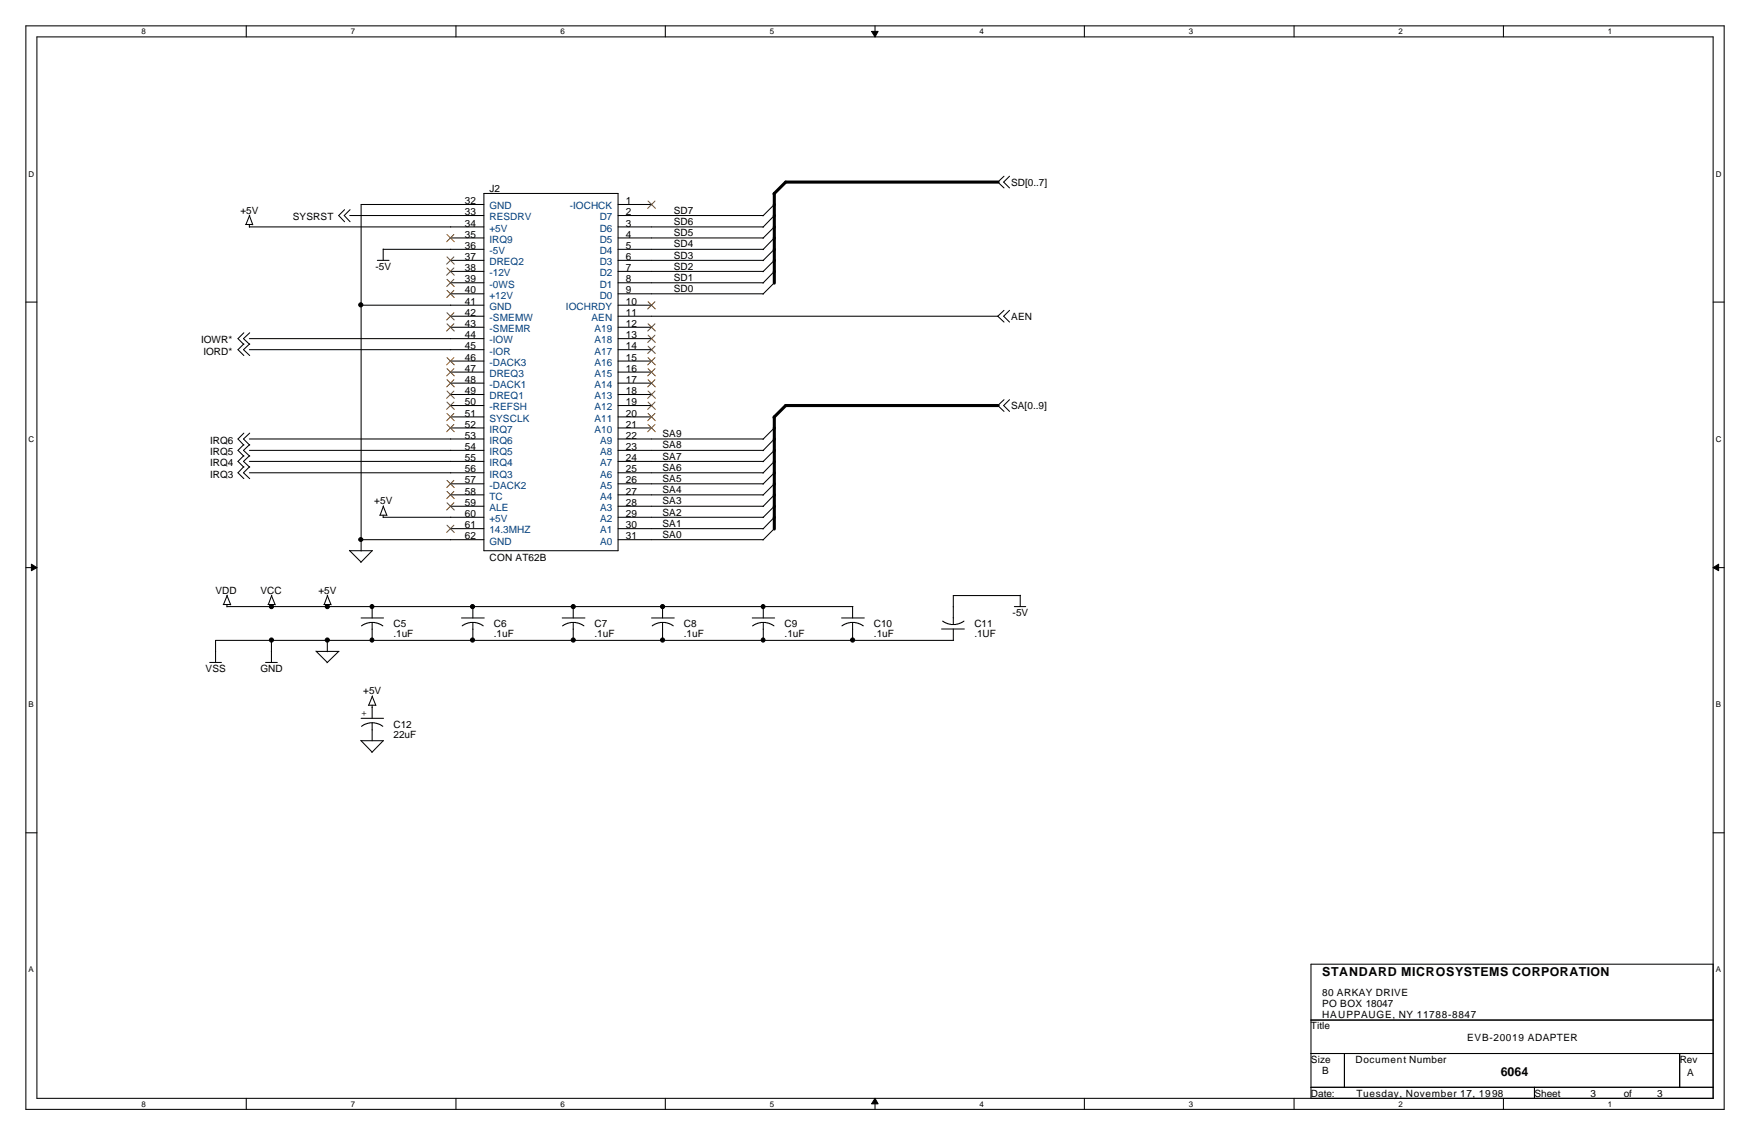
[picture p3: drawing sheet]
<svg xmlns="http://www.w3.org/2000/svg" width="432mm" height="279mm" viewBox="0 0 432 279" stroke-linecap="round" stroke-linejoin="round" font-family="sans-serif">
<g fill="none" stroke="#000" stroke-width=".25">
<path d="M6.3 6.4h416.9v266h-416.9zM9.1 9.1h411.4v260.6h-411.4zM60.5 6.4v2.7M111.9 6.4v2.7M163.3 6.4v2.7M214.8 6.4v2.7M266.2 6.4v2.7M317.7 6.4v2.7M369.1 6.4v2.7M60.3 55.1h1.7M61.2 55.1v.7M61.2 52.9l.9 2.3"/>
<path d="M61.2 55.7h57.6M61.3 52.8l-.9 2.3M84.6 51.5l-1.5 1.4 1.5 1.5M85.9 52.9h32.9M85.9 51.5l-1.4 1.4 1.4 1.5M110.6 58.4h8.2M118.8 47.5h32.9v87.7h-32.9zM118.8 50.2h-30.2v85.1M151.7 50.2h8.2M151.7 52.9h35.8M151.7 55.7h35.8M151.7 58.4h35.8"/>
<path d="M190.1 58.4l-2.8 2.9M190.1 55.7l-2.8 2.8M190.1 52.9l-2.8 2.9M190.1 50.2l-2.8 2.8M246.5 43.3l-1.6 1.4 1.6 1.4M247.8 43.3l-1.4 1.4 1.4 1.4M6.3 74.2h2.8M88.6 74.9h30.2M92.6 63.9h2.9M94.1 61.1v2.8M94.1 61.2h24.7M110.6 63.9h8.2"/>
<path d="M110.6 66.6h8.2M110.6 69.4h8.2M110.6 72.1h8.2M110.6 77.6h8.2M151.7 63.9h35.8M151.7 61.2h35.8M151.7 66.6h35.8M151.7 69.4h35.8M151.7 72.1h35.8M151.7 74.9h8.2M151.7 77.6h93.3M190.1 69.4l-2.8 2.8"/>
<path d="M190.1 66.6l-2.8 2.9M190.1 63.9l-2.8 2.8M190.1 61.2l-2.8 2.8M246.5 76.2l-1.6 1.4 1.6 1.5M247.8 76.2l-1.4 1.4 1.4 1.5M420.5 74.2h2.7M59.9 81.7l-1.5 1.4 1.5 1.5M59.9 84.4l-1.5 1.5 1.5 1.4M61.2 83.1h57.6M61.2 85.9h57.6M61.3 81.7l-1.5 1.4 1.5 1.5M61.3 84.4l-1.5 1.5 1.5 1.4"/>
<path d="M110.6 80.3h8.2M110.6 88.6h8.2M110.6 91.4h8.2M110.6 94.1h8.2M110.6 96.9h8.2M110.6 99.6h8.2M151.7 80.3h8.2M151.7 83.1h8.2M151.7 85.9h8.2M151.7 88.6h8.2M151.7 91.4h8.2M151.7 94.1h8.2"/>
<path d="M151.7 96.9h8.2M151.7 99.6h8.2M246.5 98.1l-1.6 1.5 1.6 1.4M247.8 98.1l-1.4 1.5 1.4 1.4M59.9 114.6l-1.5 1.5 1.5 1.4M59.9 111.8l-1.5 1.5 1.5 1.4M59.9 109.1l-1.5 1.5 1.5 1.4M59.9 106.3l-1.5 1.5 1.5 1.5M61.2 107.8h57.6M61.2 110.6h57.6M61.2 113.3h57.6M61.2 116.1h57.6"/>
<path d="M61.3 114.6l-1.5 1.5 1.5 1.4M61.3 111.8l-1.5 1.5 1.5 1.4M61.3 109.1l-1.5 1.5 1.5 1.4M61.3 106.3l-1.5 1.5 1.5 1.5M110.6 102.4h8.2M110.6 105.1h8.2M110.6 118.8h8.2M151.7 102.4h8.2M151.7 105.1h8.2M151.7 107.8h35.8M151.7 110.6h35.8M151.7 113.3h35.8"/>
<path d="M151.7 116.1h35.8M151.7 118.8h35.8M190.1 118.8l-2.8 2.8M190.1 116.1l-2.8 2.8M190.1 113.3l-2.8 2.9M190.1 110.6l-2.8 2.8M190.1 107.8l-2.8 2.9M190.1 105.1l-2.8 2.8M6.3 139.4h2.8M85.8 135.1l2.8 2.9M85.9 135.2h5.5M88.6 132.5h30.2"/>
<path d="M91.4 135.2l-2.8 2.9M93.2 126.5h1.7M94.1 126.5v.6M94.1 124.3l.9 2.3M94.1 127h24.7M94.1 124.2l-.8 2.3M110.6 121.5h8.2M110.6 124.3h8.2M110.6 129.8h8.2M151.7 121.5h35.8M151.7 124.3h35.8M151.7 127h35.8"/>
<path d="M151.7 129.8h35.8M151.7 132.5h35.8M190.1 129.8l-2.8 2.8M190.1 127l-2.8 2.9M190.1 124.3l-2.8 2.8M190.1 121.5l-2.8 2.9M420.5 139.4h2.7M54.8 148.4h1.8M55.7 148.4v.6M55.7 146.2l.9 2.3M55.7 148.9h153.7M55.8 146.1l-.9 2.3"/>
<path d="M65.8 148.4h1.7M66.6 148.4v.6M66.6 157.2v5.4M66.6 146.2l1 2.3M66.7 146.1l-.8 2.3M77.6 159.9l2.7 2.7M77.6 159.9h5.6M79.5 148.4h1.7M80.3 148.4v.6M80.3 157.2v2.8M80.3 146.2l1 2.3M80.4 146.1l-.8 2.3"/>
<path d="M83.1 159.9l-2.8 2.8M88.6 151.7h5.5M91.4 152.8l1.3 .2 1.3 .7M91.4 152.8l-1.4 .2-1.3 .7M91.4 148.9v2.8M91.4 152.8v4.4M113.3 151.7h5.6M116.1 152.8l1.2 .2 1.3 .7M116.1 152.8l-1.1 .1-1.5 .8M116.1 148.9v2.8M116.1 152.8v4.4M138 151.7h5.6"/>
<path d="M140.7 152.8l1.4 .2 1.2 .7M140.7 152.8l-1.3 .2-1.3 .7M140.7 148.9v2.8M140.7 152.8v4.4M159.9 151.7h5.6M162.6 152.8l1.1 .1 1.6 .8M162.6 152.8l-1.2 .2-1.3 .7M162.6 148.9v2.8M162.6 152.8v4.4M184.7 151.7h5.5M187.4 152.8l1.3 .2 1.3 .7M187.4 152.8l-1.4 .2-1.3 .7"/>
<path d="M187.4 148.9v2.8M187.4 152.8v4.4M206.6 151.7h5.6M209.3 152.8l1.4 .2 1.2 .7M209.3 152.8l-1.4 .2-1.2 .7M209.3 148.9v2.8M209.3 152.8v4.4M231.1 154.4h5.6M231.4 152.5l1.3 .7 1.3 .1M234 154.4v2.8M234.1 157.2h-181.2v5.4M236.6 152.5l-1.2 .7-1.4 .1"/>
<path d="M249 148.9h2.8M250.4 146.1v2.8M250.5 146.2h-16.5v7.1M51.5 162.6h2.9M65.2 162.6h2.9M88.6 176.4h5.5M90.4 173.1h1.8M91.4 177.5h1l1.6 .8M91.4 177.5h-1.1l-1.6 .8M91.4 173.1v3.3M91.4 177.5v4.4M91.4 170.9l.9 2.3"/>
<path d="M91.4 170.9l-.9 2.2M88.6 181.8l2.8 2.9M88.6 181.9h5.5M94.1 181.9l-2.8 2.8M6.3 204.5h2.8M420.5 204.5h2.7M420.5 236.7h-98.7v33M321.8 250.4h98.7M321.8 258.7h98.7M330 258.7v8.3M412.3 258.7v8.3M60.5 269.7v2.7"/>
<path d="M111.9 269.7v2.7M163.3 269.7v2.7M214.8 269.7v2.7M266.2 269.7v2.7M317.7 269.7v2.7M321.8 267h98.7M369.1 269.7v2.7M376.7 267v2.7"/>
</g>
<g fill="#000" stroke="#000" stroke-width=".25">
<path d="M214 7.7h1.6l-.8 1.4z" fill-rule="evenodd"/>
<path d="M7.7 138.5l1.4 .9-1.4 .7z" fill-rule="evenodd"/>
<path d="M420.5 139.4l1.4-.9v1.6z" fill-rule="evenodd"/>
<path d="M214.8 269.7l.8 1.3h-1.6z" fill-rule="evenodd"/>
</g>
<g fill="none" stroke="#804000" stroke-width=".25">
<path d="M109.7 57.6l1.8 1.8M111.4 57.6l-1.8 1.8M159.1 49.4l1.8 1.7M160.8 49.4l-1.8 1.7M109.7 63.1l1.8 1.8M109.7 65.8l1.8 1.8M109.7 68.6l1.8 1.8M109.7 71.3l1.8 1.8M109.7 76.8l1.8 1.8M109.7 79.5l1.8 1.8M111.4 63.1l-1.8 1.8M111.4 65.8l-1.8 1.8"/>
<path d="M111.4 68.6l-1.8 1.8M111.4 71.3l-1.8 1.8M111.4 76.8l-1.8 1.8M111.4 79.5l-1.8 1.8M159.1 74.1l1.8 1.8M159.1 79.5l1.8 1.8M160.8 74.1l-1.8 1.8M160.8 79.5l-1.8 1.8M109.7 87.8l1.8 1.8M109.7 90.5l1.8 1.8M109.7 93.2l1.8 1.8M109.7 96l1.8 1.8"/>
<path d="M109.7 98.7l1.8 1.8M111.4 87.8l-1.8 1.8M111.4 90.5l-1.8 1.8M111.4 93.2l-1.8 1.8M111.4 96l-1.8 1.8M111.4 98.7l-1.8 1.8M159.1 82.3l1.8 1.8M159.1 85l1.8 1.8M159.1 87.8l1.8 1.8M159.1 90.5l1.8 1.8M159.1 93.2l1.8 1.8M159.1 96l1.8 1.8"/>
<path d="M159.1 98.7l1.8 1.8M160.8 82.3l-1.8 1.8M160.8 85l-1.8 1.8M160.8 87.8l-1.8 1.8M160.8 90.5l-1.8 1.8M160.8 93.2l-1.8 1.8M160.8 96l-1.8 1.8M160.8 98.7l-1.8 1.8M109.7 101.5l1.8 1.8M109.7 104.2l1.8 1.8M109.7 117.9l1.8 1.8M111.4 101.5l-1.8 1.8"/>
<path d="M111.4 104.2l-1.8 1.8M111.4 117.9l-1.8 1.8M159.1 101.5l1.8 1.8M159.1 104.2l1.8 1.8M160.8 101.5l-1.8 1.8M160.8 104.2l-1.8 1.8M109.7 120.7l1.8 1.7M109.7 123.4l1.8 1.8M109.7 128.9l1.8 1.8M111.4 120.7l-1.8 1.7M111.4 123.4l-1.8 1.8M111.4 128.9l-1.8 1.8"/>
</g>
<path d="M190.1 47.5v22M245 44.7h-52.1l-2.9 2.9M245 99.6h-52.1l-2.9 2.8M190.1 102.4v27.5" fill="none" stroke="#000" stroke-width=".76"/>
<g fill="#000" stroke="#000" stroke-width=".25">
<circle cx="88.6" cy="74.8" r=".51"/>
<circle cx="88.6" cy="132.5" r=".49"/>
<circle cx="66.6" cy="157.1" r=".51"/>
<circle cx="66.6" cy="148.9" r=".51"/>
<circle cx="80.3" cy="157.1" r=".51"/>
<circle cx="80.3" cy="148.9" r=".51"/>
<circle cx="91.3" cy="157.1" r=".49"/>
<circle cx="91.3" cy="148.9" r=".49"/>
<circle cx="116" cy="148.9" r=".51"/>
<circle cx="116" cy="157.1" r=".51"/>
<circle cx="140.7" cy="148.9" r=".51"/>
<circle cx="140.7" cy="157.1" r=".51"/>
<circle cx="162.6" cy="157.1" r=".51"/>
<circle cx="162.6" cy="148.9" r=".51"/>
<circle cx="187.3" cy="148.9" r=".49"/>
<circle cx="187.3" cy="157.1" r=".49"/>
<circle cx="209.3" cy="157.1" r=".51"/>
</g>
<g font-size="3">
<text x="324.5" y="239.5">STANDARD MICROSYSTEMS CORPORATION</text>
<text x="368.4" y="264.2">6064</text>
</g>
<g font-size="2.5">
<text x="120.1" y="47.2">J2</text>
<text x="248.2" y="45.6">SD[0..7]</text>
<text x="59" y="52.5">+5V</text>
<text x="114.1" y="50.1">32</text>
<text x="114.1" y="52.8">33</text>
<text x="153.7" y="50.1">1</text>
<text x="153.7" y="52.8">2</text>
<text x="165.4" y="52.5">SD7</text>
<text x="71.9" y="54.1">SYSRST</text>
<text x="114.1" y="55.6">34</text>
<text x="114.1" y="58.3">35</text>
<text x="153.7" y="55.6">3</text>
<text x="153.7" y="58.3">4</text>
<text x="165.4" y="55.2">SD6</text>
<text x="165.4" y="58">SD5</text>
<text x="114.1" y="61.1">36</text>
<text x="114.1" y="63.8">37</text>
<text x="153.7" y="61.1">5</text>
<text x="153.7" y="63.8">6</text>
<text x="165.4" y="60.7">SD4</text>
<text x="165.4" y="63.5">SD3</text>
<text x="92.2" y="66.2">-5V</text>
<text x="114.1" y="66.5">38</text>
<text x="114.1" y="69.3">39</text>
<text x="153.7" y="66.5">7</text>
<text x="153.7" y="69.3">8</text>
<text x="165.4" y="66.2">SD2</text>
<text x="165.4" y="68.9">SD1</text>
<text x="165.4" y="71.7">SD0</text>
<text x="114.1" y="72.1">40</text>
<text x="114.1" y="74.8">41</text>
<text x="114.1" y="77.6">42</text>
<text x="153.7" y="72.1">9</text>
<text x="153.7" y="74.8">10</text>
<text x="153.7" y="77.6">11</text>
<text x="114.1" y="80.3">43</text>
<text x="114.1" y="83.1">44</text>
<text x="153.7" y="80.3">12</text>
<text x="153.7" y="83.1">13</text>
<text x="248.2" y="78.6">AEN</text>
<text x="49.4" y="84.3">IOWR*</text>
<text x="50" y="87">IORD*</text>
<text x="114.1" y="85.8">45</text>
<text x="114.1" y="88.6">46</text>
<text x="153.7" y="85.8">14</text>
<text x="153.7" y="88.6">15</text>
<text x="114.1" y="91.3">47</text>
<text x="114.1" y="94">48</text>
<text x="153.7" y="91.3">16</text>
<text x="153.7" y="94">17</text>
<text x="114.1" y="96.8">49</text>
<text x="114.1" y="99.5">50</text>
<text x="153.7" y="96.8">18</text>
<text x="153.7" y="99.5">19</text>
<text x="248.2" y="100.5">SA[0..9]</text>
<text x="114.1" y="102.3">51</text>
<text x="114.1" y="105">52</text>
<text x="114.1" y="107.7">53</text>
<text x="153.7" y="102.3">20</text>
<text x="153.7" y="105">21</text>
<text x="153.7" y="107.7">22</text>
<text x="162.6" y="107.4">SA9</text>
<text x="51.6" y="111.8">IRQ5</text>
<text x="51.6" y="109">IRQ6</text>
<text x="114.1" y="110.5">54</text>
<text x="114.1" y="113.2">55</text>
<text x="153.7" y="110.5">23</text>
<text x="153.7" y="113.2">24</text>
<text x="162.6" y="110.1">SA8</text>
<text x="162.6" y="112.9">SA7</text>
<text x="51.6" y="117.3">IRQ3</text>
<text x="51.6" y="114.5">IRQ4</text>
<text x="114.1" y="116">56</text>
<text x="114.1" y="118.7">57</text>
<text x="153.7" y="116">25</text>
<text x="153.7" y="118.7">26</text>
<text x="162.6" y="115.6">SA6</text>
<text x="162.6" y="118.4">SA5</text>
<text x="91.9" y="123.8">+5V</text>
<text x="114.1" y="121.4">58</text>
<text x="114.1" y="124.2">59</text>
<text x="153.7" y="121.4">27</text>
<text x="153.7" y="124.2">28</text>
<text x="162.6" y="121.1">SA4</text>
<text x="162.6" y="123.8">SA3</text>
<text x="114.1" y="126.9">60</text>
<text x="114.1" y="129.7">61</text>
<text x="153.7" y="126.9">29</text>
<text x="153.7" y="129.7">30</text>
<text x="162.6" y="126.6">SA2</text>
<text x="162.6" y="129.3">SA1</text>
<text x="114.1" y="132.4">62</text>
<text x="120.1" y="137.8">CON AT62B</text>
<text x="153.7" y="132.4">31</text>
<text x="162.6" y="132.1">SA0</text>
<text x="52.9" y="145.8">VDD</text>
<text x="63.9" y="145.8">VCC</text>
<text x="78.1" y="145.8">+5V</text>
<text x="96.6" y="154">C5</text>
<text x="121.2" y="154">C6</text>
<text x="146" y="154">C7</text>
<text x="167.9" y="154">C8</text>
<text x="192.6" y="154">C9</text>
<text x="214.5" y="154">C10</text>
<text x="239.2" y="154">C11</text>
<text x="248.6" y="151.2">-5V</text>
<text x="96.6" y="156.5">.1uF</text>
<text x="121.2" y="156.5">.1uF</text>
<text x="146" y="156.5">.1uF</text>
<text x="167.9" y="156.5">.1uF</text>
<text x="192.6" y="156.5">.1uF</text>
<text x="214.5" y="156.5">.1uF</text>
<text x="239.2" y="156.5">.1UF</text>
<text x="50.5" y="164.9">VSS</text>
<text x="63.9" y="164.9">GND</text>
<text x="89.2" y="170.4">+5V</text>
<text x="88.6" y="175.7">+</text>
<text x="96.6" y="178.6">C12</text>
<text x="96.6" y="181.2">22uF</text>
<text x="324.5" y="244.5">80 ARKAY DRIVE</text>
<text x="324.5" y="250">HAUPPAUGE, NY 11788-8847</text>
<text x="324.5" y="247.2">PO BOX 18047</text>
<text x="321.8" y="252.7">Title</text>
<text x="360.2" y="255.5">EVB-20019 ADAPTER</text>
<text x="321.8" y="260.9">Size</text>
<text x="324.5" y="263.7">B</text>
<text x="332.7" y="260.9">Document Number</text>
<text x="412.3" y="260.9">Rev</text>
<text x="321.8" y="269.2">Date:</text>
<text x="333" y="269.2">Tuesday, November 17, 1998</text>
<text x="376.7" y="269.2">Sheet</text>
<text x="390.4" y="269.2">3</text>
<text x="398.6" y="269.2">of</text>
<text x="406.8" y="269.2">3</text>
<text x="414.2" y="264.2">A</text>
</g>
<g font-size="2.5" fill="#004080">
<text x="120.1" y="51.4">GND</text>
<text x="139.9" y="51.4">-IOCHCK</text>
<text x="120.1" y="54.1">RESDRV</text>
<text x="120.1" y="56.9">+5V</text>
<text x="120.1" y="59.6">IRQ9</text>
<text x="147.2" y="54.1">D7</text>
<text x="147.2" y="56.9">D6</text>
<text x="147.2" y="59.6">D5</text>
<text x="120.1" y="62.4">-5V</text>
<text x="120.1" y="65.1">DREQ2</text>
<text x="147.2" y="62.4">D4</text>
<text x="147.2" y="65.1">D3</text>
<text x="120.1" y="67.8">-12V</text>
<text x="120.1" y="70.6">-0WS</text>
<text x="147.2" y="67.8">D2</text>
<text x="147.2" y="70.6">D1</text>
<text x="120.1" y="73.3">+12V</text>
<text x="120.1" y="76.1">GND</text>
<text x="138.9" y="76.1">IOCHRDY</text>
<text x="147.2" y="73.3">D0</text>
<text x="120.1" y="78.8">-SMEMW</text>
<text x="120.1" y="81.5">-SMEMR</text>
<text x="145.2" y="78.8">AEN</text>
<text x="146" y="81.5">A19</text>
<text x="120.1" y="84.3">-IOW</text>
<text x="120.1" y="87">-IOR</text>
<text x="120.1" y="89.8">-DACK3</text>
<text x="146" y="84.3">A18</text>
<text x="146" y="87">A17</text>
<text x="146" y="89.8">A16</text>
<text x="120.1" y="92.5">DREQ3</text>
<text x="120.1" y="95.2">-DACK1</text>
<text x="146" y="92.5">A15</text>
<text x="146" y="95.2">A14</text>
<text x="120.1" y="98">DREQ1</text>
<text x="120.1" y="100.8">-REFSH</text>
<text x="146" y="98">A13</text>
<text x="146" y="100.8">A12</text>
<text x="120.1" y="103.5">SYSCLK</text>
<text x="120.1" y="106.3">IRQ7</text>
<text x="146" y="103.5">A11</text>
<text x="146" y="106.3">A10</text>
<text x="120.1" y="109">IRQ6</text>
<text x="120.1" y="111.8">IRQ5</text>
<text x="147.3" y="109">A9</text>
<text x="147.3" y="111.8">A8</text>
<text x="120.1" y="114.5">IRQ4</text>
<text x="120.1" y="117.3">IRQ3</text>
<text x="120.1" y="120">-DACK2</text>
<text x="147.3" y="114.5">A7</text>
<text x="147.3" y="117.3">A6</text>
<text x="147.3" y="120">A5</text>
<text x="120.1" y="122.7">TC</text>
<text x="120.1" y="125.5">ALE</text>
<text x="147.3" y="122.7">A4</text>
<text x="147.3" y="125.5">A3</text>
<text x="120.1" y="128.2">+5V</text>
<text x="120.1" y="131">14.3MHZ</text>
<text x="147.3" y="128.2">A2</text>
<text x="147.3" y="131">A1</text>
<text x="120.1" y="133.7">GND</text>
<text x="147.3" y="133.7">A0</text>
</g>
<g font-size="1.9">
<text x="34.7" y="8.4">8</text>
<text x="86.1" y="8.4">7</text>
<text x="137.6" y="8.4">6</text>
<text x="189" y="8.4">5</text>
<text x="240.5" y="8.4">4</text>
<text x="291.8" y="8.4">3</text>
<text x="343.3" y="8.4">2</text>
<text x="394.7" y="8.4">1</text>
<text x="7" y="43.3">D</text>
<text x="421.2" y="43.3">D</text>
<text x="7" y="108.5">C</text>
<text x="421.2" y="108.5">C</text>
<text x="7" y="173.7">B</text>
<text x="421.2" y="173.7">B</text>
<text x="7" y="238.8">A</text>
<text x="421.2" y="238.8">A</text>
<text x="34.7" y="271.7">8</text>
<text x="86.1" y="271.7">7</text>
<text x="137.6" y="271.7">6</text>
<text x="189" y="271.7">5</text>
<text x="240.5" y="271.7">4</text>
<text x="291.8" y="271.7">3</text>
<text x="343.3" y="271.7">2</text>
<text x="394.7" y="271.7">1</text>
</g>
</svg>
